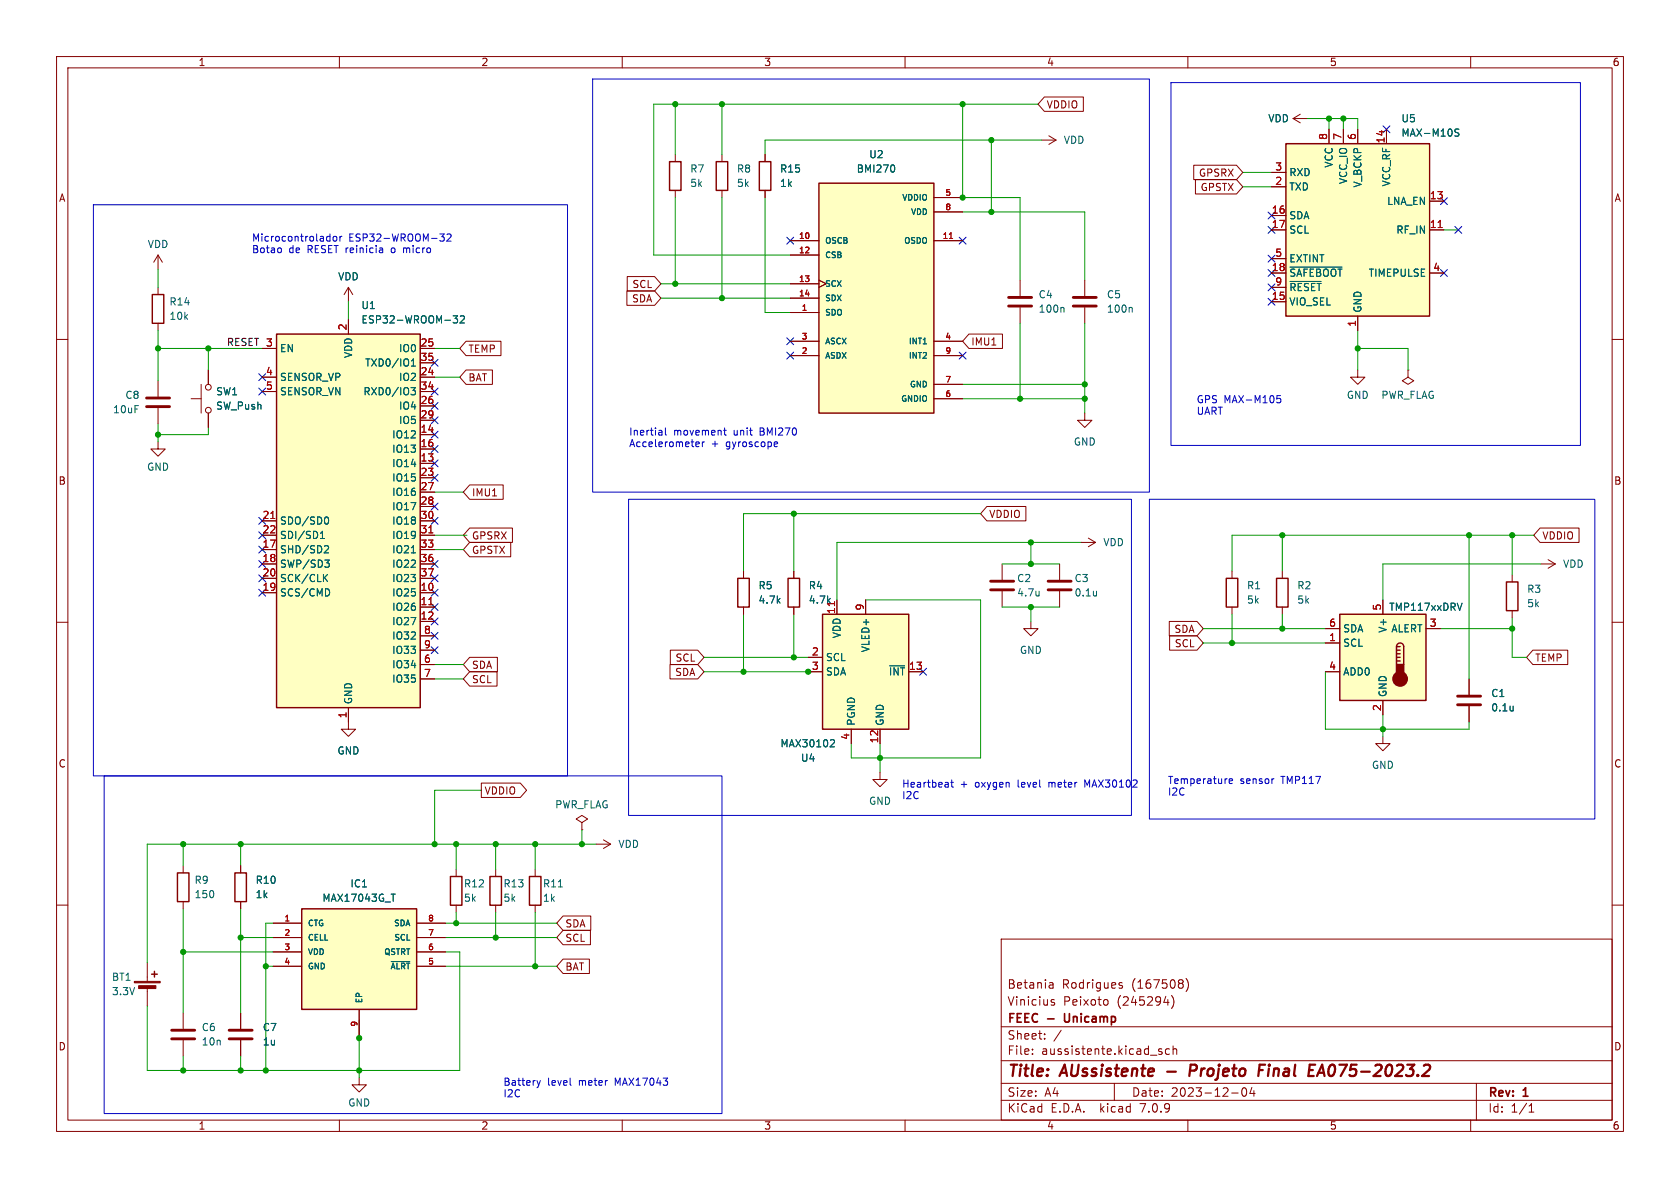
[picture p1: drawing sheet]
<svg xmlns="http://www.w3.org/2000/svg" width="297mm" height="210mm" viewBox="0 0 297 210" stroke-linecap="round" stroke-linejoin="round" font-family="sans-serif">
<g fill="none" stroke="#840000" stroke-width=".18">
<path d="M10 10h277v190h-277zM12 12h273v186h-273zM60 10v2M110 10v2M160 10v2M184.6 17.1h6.9v2.6h-6.9l-1.1-1.3zM210 10v2M260 10v2M119.4 27.3v1.3M119.4 33.7v1.2M127.6 27.3v1.3M127.6 33.7v1.2"/>
<path d="M135.3 27.3v1.3M135.3 33.7v1.2M165.1 34.9h5.1M165.1 37.5h5.1M184.1 24.8h2.6M185.4 24l1.3 .8M186.7 24.8l-1.3 .7M211 29.2h7.6l1.1 1.3-1.1 1.3h-7.6zM211.3 31.7h7.3l1.1 1.3-1.1 1.3h-7.3zM224.8 38.1h2.5M224.8 33h2.5M224.8 30.5h2.5"/>
<path d="M228.6 21l1.3 .7M228.6 21h2.5M229.9 20.2l-1.3 .8M234.9 22.9v2.5M237.5 22.9v2.5M240 22.9v2.5M245.1 22.9v2.5M252.7 35.6h2.6M10 60h2M27.9 45.1l-.7 1.3M27.9 45.1v2.5M27.9 50.8v1.3"/>
<path d="M27.9 57.2v1.2M27.9 45.1l.8 1.3M61.6 50.8v2.5M61.6 56.5v2.6M61.6 50.8l-.8 1.3M61.6 50.8l.8 1.3M110.8 51.4h4.9l1.1 1.3-1.1 1.3h-4.9zM110.9 48.9h4.8l1.1 1.3-1.1 1.2h-4.8zM139.7 55.2h5.1M139.7 42.5h5.1M139.7 45.1h5.1M139.7 50.2h5.1"/>
<path d="M139.7 52.7h5.1M144.8 49.5l1.2 .7-1.2 .6M165.1 42.5h5.1M171.3 59.1h5.9v2.5h-5.9l-1.1-1.3zM180.3 49.5v2.8M180.3 54.4v2.8M191.8 49.5v2.8M191.8 54.4v2.8M224.8 40.6h2.5M224.8 53.3h2.5M224.8 48.3h2.5M224.8 45.7h2.5"/>
<path d="M224.8 50.8h2.5M240 55.9v2.5M252.7 40.6h2.6M252.7 48.3h2.6M285 60h2M27.9 78.1v1.3h1.3l-1.3 1.2-1.2-1.2h1.2M27.9 67.3v2.8M27.9 72.1v2.8M33.8 70.5h1.8M35.6 67.9v5.1M36.8 65.4v2.5M36.8 73v2.6"/>
<path d="M46.4 66.7h2.5M46.4 61.6h2.5M46.4 69.2h2.5M74.3 76.8h2.5M74.3 79.4h2.5M74.3 66.7h2.5M74.3 61.6h2.5M74.3 71.8h2.5M74.3 74.3h2.5M74.3 69.2h2.5M74.3 64.1h2.5M82.4 65.4h4.7v2.5h-4.7l-1.1-1.2z"/>
<path d="M82.4 60.3h6.2v2.6h-6.2l-1.1-1.3zM139.7 62.9h5.1M139.7 60.3h5.1M165.1 70.5h5.1M165.1 62.9h5.1M165.1 60.3h5.1M165.1 67.9h5.1M191.8 73v1.3h1.2l-1.2 1.3-1.3-1.3h1.3M240 65.4v1.3h1.3l-1.3 1.2-1.2-1.2h1.2M248.9 65.4v1.3l1 .6-1 .6-1-.6 1-.6M248.9 65.4h.1M46.4 97.2h2.5"/>
<path d="M46.4 99.7h2.5M46.4 92.1h2.5M46.4 94.6h2.5M74.3 81.9h2.5M74.3 97.2h2.5M74.3 99.7h2.5M74.3 92.1h2.5M74.3 94.6h2.5M74.3 84.5h2.5M74.3 87h2.5M74.3 89.5h2.5M83 95.9h7.3v2.5h-7.3l-1.1-1.2z"/>
<path d="M83 85.7h6v2.6h-6l-1.1-1.3zM83 93.3h7.6v2.6h-7.6l-1.1-1.3zM174.5 89.5h6.9v2.6h-6.9l-1.1-1.3zM177.2 99.7v2.8M187.3 99.7v2.8M191.1 95.9h2.6M192.4 95.1l1.3 .8M193.7 95.9l-1.3 .7M272.3 93.3h6.9v2.6h-6.9l-1.2-1.3zM272.4 99.7h2.6M273.7 98.9l1.3 .8M275 99.7l-1.3 .8"/>
<path d="M10 110h2M46.4 104.8h2.5M46.4 102.2h2.5M74.3 104.8h2.5M74.3 107.3h2.5M74.3 109.9h2.5M74.3 102.2h2.5M74.3 117.5h2.5M74.3 112.4h2.5M74.3 114.9h2.5M83 118.7h4.9v2.6h-4.9l-1.1-1.3zM83 116.2h4.9v2.5h-4.9l-1.1-1.2z"/>
<path d="M118.4 117.5h4.9l1.2 1.2-1.2 1.3h-4.9zM118.5 114.9h4.8l1.2 1.3-1.2 1.3h-4.8zM131.4 101v1.2M131.4 107.3v1.3M140.3 101v1.2M140.3 107.3v1.3M142.9 118.7h2.5M142.9 116.2h2.5M148 106v2.6M153 106v2.6M160.7 118.7h2.5M177.2 104.5v2.8"/>
<path d="M182.2 109.9v1.2h1.3l-1.3 1.3-1.2-1.3h1.2M187.3 104.5v2.8M206.7 109.9h4.9l1.1 1.2-1.1 1.3h-4.9zM206.8 112.4h4.8l1.1 1.3-1.1 1.2h-4.8zM217.8 101v1.2M217.8 107.3v1.3M226.7 101v1.2M226.7 107.3v1.3M234.3 113.7h2.6M234.3 111.1h2.6M234.3 118.7h2.6M244.5 106v2.6"/>
<path d="M252.1 111.1h2.5M267.3 101.6v1.3M267.3 108v1.2M271 114.9h6.2v2.6h-6.2l-1.1-1.3zM285 110h2M61.6 125.1v3.8h1.3l-1.3 1.3-1.3-1.3h1.3M74.3 120h2.5M85.1 138.4h6.9l1.1 1.3-1.1 1.3h-6.9zM150.5 128.9v2.5M155.6 136.5v1.3h1.2l-1.2 1.3-1.3-1.3h1.3M155.6 128.9v2.5M244.5 130.2v1.2h1.2l-1.2 1.3-1.3-1.3h1.3"/>
<path d="M244.5 123.8v2.6M259.7 120v2.8M259.7 124.8v2.8M10 160h2M32.4 153v1.3M32.4 159.4v1.3M42.5 153v1.3M42.5 159.4v1.3M80.6 153.7v1.2M87.6 153.7v1.2M94.6 153.7v1.2M102.9 145.4l1-.6-1-.7-1 .7 1 .6v1.3"/>
<path d="M102.9 146.7h.1M105.4 149.2h2.5M106.7 148.5l1.2 .7M107.9 149.2l-1.2 .8M285 160h2M26 170.2v3.3M26 174.5v3.3M32.4 179.1v2.8M42.5 179.1v2.8M48.3 163.2h5M48.3 165.7h5M48.3 168.3h5"/>
<path d="M48.3 170.8h5M63.5 178.4v5.1M73.7 163.2h5M73.7 165.7h5M73.7 168.3h5M73.7 170.8h5M80.6 160v1.3M87.6 160v1.3M94.6 160v1.3M99.5 169.5h4.7v2.6h-4.7l-1.1-1.3zM99.5 161.9h4.9v2.6h-4.9l-1.1-1.3zM99.5 164.5h4.9v2.5h-4.9l-1.1-1.3z"/>
<path d="M177 166h108v32h-108zM185.7 173.7l.4 .1 .1 .9M185.8 177l.7 .4-.3 .3-.4-.1M186.2 174.6l-.5 .1M186.2 174.1h-.5M186.4 176.8l-.4-.1-.2 .2M195.4 176.7l.3 .1 .2 .2-.1 .6-.4 .1M197.9 173.8h.5M197.9 174.1l.5 .2 .1 .2-.3 .2-.4-.1M205.7 177.2h1M207.2 176.1a1.74 1.74 0 0 1-.1 2.2M209 173.3l.2 .2-.2 .3"/>
<path d="M209 173.9l.2 .2-.2 .5M209.7 173a1.72 1.72 0 0 1 0 2.3M32.4 183.9v2.8M42.5 183.9v2.8M60 198v2M63.5 190.5v1.3h1.3l-1.3 1.2-1.3-1.2h1.3M110 198v2M160 198v2M177 194.5h108M177 191.5h108M177 187.5h108M177 181.5h108"/>
<path d="M182.5 186.3v.1M182.5 185.5v.1M184.7 183.6v.1M184.7 182.8v.1M187.6 182.1l-1.3 2M197 191.5v3M205 185.9l.4 .1 .1 .2-.3 .2h-.2M205 185.4l.4 .1M206.7 185.5l-.4-.1-.3 .3v.4l.2 .2h.5M207.4 185.5l.2-.1 .4 .1v.9M207.4 184.9v1.5M210 198v2"/>
<path d="M217.7 193.2h1.2M219.7 192.4a.81 .81 0 0 0 .3 1.4l.2-.1 .2-.5-.2-.8M221.3 192.2l-.3 1.1h.9M221.7 192.8v1M260 198v2M261 191.5v6.5M270.3 196.6h.9M270.3 195.5l.4-.4v1.5"/>
<circle cx="36.8" cy="68.5" r=".51"/>
<circle cx="36.8" cy="72.5" r=".51"/>
</g>
<path d="M206.3 189.4h1.6M211.3 188.2h-.8l-.2 2M211.3 189.2l-.9 .1M222.6 189.2h.6M223.6 188.2h-.9l-.3 2M232.8 190.2l.9-2 .5 2M233.1 189.6h.9" fill="none" stroke="#840000" stroke-width=".4"/>
<path d="M188.2 179.2l.1 1.3" fill="none" stroke="#840000" stroke-width=".3"/>
<g fill="#840000" stroke="#840000" stroke-width=".18">
<path d="M23.7 173.5h4.6v.2h-4.6z"/>
<path d="M24.5 174.2h3.1v.6h-3.1z"/>
</g>
<g fill="none" stroke="#840000" stroke-width=".25">
<path d="M118.4 28.6h2v5.1h-2zM126.6 28.6h2.1v5.1h-2.1zM134.2 28.6h2.1v5.1h-2.1zM144.8 32.4h20.3v40.6h-20.3zM227.3 25.4h25.4v30.5h-25.4zM26.9 52.1h2.1v5.1h-2.1zM48.9 59.1h25.4v66h-25.4zM130.4 102.2h2.1v5.1h-2.1zM139.3 102.2h2.1v5.1h-2.1zM145.4 108.6h15.3v20.3h-15.3zM216.8 102.2h2v5.1h-2zM225.7 102.2h2v5.1h-2z"/>
<path d="M236.9 108.6h15.2v15.2h-15.2zM246.9 114.3a.64 .64 0 0 1 .6-.6 .64 .64 0 0 1 .7 .6v3.2M246.9 116.8h.6M246.9 116.2h.6M246.9 115.6h.6M246.9 114.9h.6M246.9 114.3v3.2M246.9 114.3h.6M266.3 102.9h2.1v5.1h-2.1zM31.4 154.3h2v5.1h-2zM41.5 154.3h2.1v5.1h-2.1zM79.6 154.9h2.1v5.1h-2.1z"/>
<path d="M86.6 154.9h2v5.1h-2zM93.6 154.9h2v5.1h-2zM26.8 172.2h1M27.3 171.7v1M53.3 160.7h20.4v17.7h-20.4z"/>
</g>
<g fill="#ffffc2" stroke="#ffffc2" stroke-width=".18">
<path d="M227.3 25.4h25.4v30.5h-25.4z"/>
<path d="M48.9 59.1h25.4v66h-25.4z"/>
<path d="M53.3 160.7h20.4v17.7h-20.4z"/>
<path d="M236.9 108.6h15.2v15.2h-15.2z"/>
<path d="M145.4 108.6h15.3v20.3h-15.3z"/>
<path d="M144.8 32.4h20.3v40.6h-20.3z"/>
</g>
<path d="M167.8 42.2h.6M254.2 40.2h.8M47.9 91.7h.7M75.8 94.2h.7M75.8 106.9h.7M147.5 106.3v.8" fill="none" stroke="#a90000" stroke-width=".18"/>
<g fill="none" stroke="#006464" stroke-width=".18">
<path d="M158 29.2l.2 .4-.2 .8M257.2 23.2l.7 .5-.2 .4-.5-.1M257.9 22.9l-.5-.1-.2 .2M80.1 55.8h.8l-.4 .5 .3 .1v.6l-.1 .1-.6-.1M81.4 55.9l.5-.1 .2 .4-.8 .9h.8M187.9 54.3l.2 .2v.7M200 54.3l.2 .2v.7M228.1 47.2h9.1M228.1 49.8h5.5M72.7 68.5h.7l-.4 .5 .4 .1v.6l-.2 .1-.5-.1M72.7 64.7h.7M72.7 63.8l.4-.4v1.3"/>
<path d="M56.6 95.2h.8M56.6 94.3l.4-.4v1.3M57.4 99h.8l-.4 .5 .4 .1v.4l-.2 .3h-.4M57.5 96.5h.5l.1 .3-.8 .9h.8M57.7 91.4a.68 .68 0 0 1 .4 .6 .68 .68 0 0 1-.4 .7M72.7 97.7h.7M57.4 102.1l.5 .7M57.9 101.5l-.7 .8M58 104.1l.3 .5-.3 .7M157.3 117.7h2.6M183.7 104.5v.9M183.7 105.2l-.1 .1"/>
<path d="M193.8 104.5v.9M193.8 105.2v.1M258.5 106.6l-.4 1.3M147 130.8h.4l.1 .3-.8 .9h.8M267.5 124.8v.9M267.5 125.6h-.1M69.2 158.1h.7M98.7 156.8h.7M69.2 170h3.2"/>
</g>
<g fill="none" stroke="#840000" stroke-width=".51">
<path d="M178.3 54.1h4.1M178.3 52.6h4.1M189.7 54.1h4.1M189.7 52.6h4.1M25.9 71.9h4.1M25.9 70.4h4.1M175.1 104.3h4.1M175.1 102.7h4.1M185.3 104.3h4.1M185.3 102.7h4.1M257.7 123.1h4M257.7 124.6h4"/>
<path d="M30.4 183.6h4M30.4 182.1h4M40.5 183.6h4.1M40.5 182.1h4.1"/>
</g>
<g fill="#840000" stroke="#840000" stroke-width=".25">
<path d="M246.9 117.5h1.3v1.9h-1.3z"/>
<circle cx="247.5" cy="120" r="1.27"/>
</g>
<g fill="none" stroke="#0000c2" stroke-width=".18">
<path d="M104.8 14h98.4v73h-98.4zM207 14.6h72.4v64.1h-72.4zM16.5 36.2h83.8v101h-83.8zM49.5 43.8l.3 .3v.3l-.3 .3M58.2 41.8h.1M58.3 41.4v1.2M58.3 42.6h-.1M58.9 41.9l.2-.1 .4 .1v.5l-.1 .2h-.3l-.2-.1zM60.1 41.8v.8M60.5 41.8l-.4 .2M67.5 43.8l.2 .2v.7M67.7 44.6l-.2 .1"/>
<path d="M67.7 44.1l-.2 .1M71.3 43.8v.9M71.5 43.8l-.2 .1M77.8 41.4h.7l-.4 .4 .4 .2v.4l-.2 .2h-.4M79 41.5l.5-.1 .2 .3-.7 .9h.7M116.8 76.1l.2 .2v.6M117 76.9h-.1M117 76.4h-.1M117.6 75.6v1.1l.2 .2M123.1 78.9h.5M123.1 78.2l.3-.1 .2 .3-.6 .1M124.2 78.1v.9"/>
<path d="M124.5 78.1l-.3 .3M127.9 76.1h.5M128.1 75.6v1.1l.3 .2M137 78.1l.4 .1 .1 .2-.6 .1M137.4 78.9l-.4 .1M226.4 69.9h-.6l-.1 .6 .2-.1 .4 .1 .1 .2v.4l-.2 .1-.5-.1M111.1 88.3h88.9v55.8h-88.9zM203.2 88.3h78.7v56.5h-78.7zM18.4 137.2h109.2v59.7h-109.2zM168.1 138.3h.5M168.3 137.9v1.1l.3 .1M192.2 138.8l-.4-.9v1.2"/>
<path d="M217.3 138.1l.6-.1-.1-.3h-.3l-.2 .1 .1 .7h.4M225.1 137.7h.1M94.9 191l.3 .9M95.2 191.9l-.2 .3M95.5 191l-.3 .9M100.9 191.8l.1 .1"/>
</g>
<g fill="none" stroke="#009600" stroke-width=".18">
<path d="M119.4 18.4v8.9M127.6 18.4v8.9M170.2 18.4v16.5h10.1v14.6M183.5 18.4h-67.9v26.7h24.1M119.4 34.9v15.3M127.6 34.9v17.8M135.3 34.9v20.3h4.4M170.2 37.5h21.6v12M175.3 24.8v12.7M184.1 24.8h-48.8v2.5M219.7 30.5h5.1M219.7 33h5.1"/>
<path d="M231.1 21h8.9v1.9M234.9 21v1.9M237.5 21v1.9M27.9 47.6v3.2M27.9 58.4v8.9M61.6 53.3v3.2M116.8 50.2h22.9M116.8 52.7h22.9M180.3 57.2v13.3M191.8 57.2v15.8M240 58.4v7M255.3 40.6h2.5"/>
<path d="M27.9 61.6h18.5M27.9 74.9v3.2M36.8 61.6v3.8M36.8 75.6v1.2h-8.9M76.8 61.6h4.5M76.8 66.7h4.5M170.2 67.9h21.6M170.2 70.5h21.6M240 61.6h8.9v3.8M76.8 94.6h5.7M76.8 87h5.1M76.8 97.2h5.1"/>
<path d="M140.3 90.8v10.2M173.4 90.8h-42v10.2M177.2 99.7h10.1M182.2 95.9v3.8M191.1 95.9h-43.1v10.1M226.7 94.6v6.4M259.7 94.6v25.4M267.3 94.6v7M271.1 94.6h-53.3v6.4M272.4 99.7h-27.9v6.3M76.8 117.5h5.1M124.5 116.2h18.4"/>
<path d="M124.5 118.7h19M131.4 108.6v10.1M140.3 108.6v7.6M153 106h20.4v28h-22.9v-2.6M177.2 107.3h10.1M182.2 107.3v2.6M212.7 111.1h21.6M212.7 113.7h21.6M217.8 108.6v5.1M226.7 108.6v2.5M234.3 118.7v10.2h25.4v-1.3M254.6 111.1h12.7"/>
<path d="M267.3 109.2v7h2.6M76.8 120h5.1M85.1 139.7h-8.3v9.5M155.6 131.4v5.1M244.5 126.4v3.8M32.4 149.2v3.8M42.5 149.2v3.8M80.6 149.2v4.5M87.6 149.2v4.5M94.6 149.2v4.5M102.9 146.7v2.5M105.4 149.2h-79.4v21"/>
<path d="M32.4 168.3h15.9M32.4 160.7v18.4M42.5 165.7h5.8M42.5 160.7v18.4M47 170.8h1.3M48.3 163.2h-1.3v26M78.7 168.3h2.6v20.9h-55.3v-11.4M78.7 165.7h19.7M78.7 170.8h19.7M78.7 163.2h19.7M80.6 161.3v1.9M87.6 161.3v4.4"/>
<path d="M94.6 161.3v9.5M32.4 186.7v2.5M42.5 186.7v2.5M63.5 180.3v10.2"/>
</g>
<g fill="none" stroke="#000084" stroke-width=".18">
<path d="M224.2 37.5l1.2 1.2M225.4 37.5l-1.2 1.2M244.5 22.3l1.2 1.2M245.7 22.3l-1.2 1.2M254.7 35l1.2 1.2M255.9 35l-1.2 1.2M139.1 59.7l1.2 1.2M139.1 41.9l1.2 1.3M140.3 59.7l-1.2 1.2M140.3 41.9l-1.2 1.3M169.6 41.9l1.2 1.3M170.8 41.9l-1.2 1.3"/>
<path d="M224.2 52.7l1.2 1.2M224.2 50.2l1.2 1.2M224.2 45.1l1.2 1.2M224.2 40l1.2 1.2M224.2 47.7l1.2 1.2M225.4 52.7l-1.2 1.2M225.4 50.2l-1.2 1.2M225.4 45.1l-1.2 1.2M225.4 40l-1.2 1.2M225.4 47.7l-1.2 1.2M254.7 47.7l1.2 1.2M255.9 47.7l-1.2 1.2"/>
<path d="M257.2 40l1.2 1.2M258.4 40l-1.2 1.2M45.7 68.6l1.3 1.2M45.7 66.1l1.3 1.2M47 68.6l-1.3 1.2M47 66.1l-1.3 1.2M76.2 78.8l1.2 1.2M76.2 76.2l1.2 1.2M76.2 68.6l1.2 1.2M76.2 71.1l1.2 1.3M76.2 73.7l1.2 1.2M76.2 63.5l1.2 1.2"/>
<path d="M77.4 73.7l-1.2 1.2M77.4 71.1l-1.2 1.3M77.4 78.8l-1.2 1.2M77.4 76.2l-1.2 1.2M77.4 68.6l-1.2 1.2M77.4 63.5l-1.2 1.2M139.1 62.3l1.2 1.2M140.3 62.3l-1.2 1.2M169.6 62.3l1.2 1.2M170.8 62.3l-1.2 1.2M45.7 91.5l1.3 1.2M45.7 96.5l1.3 1.3"/>
<path d="M45.7 99.1l1.3 1.2M45.7 94l1.3 1.2M47 91.5l-1.3 1.2M47 96.5l-1.3 1.3M47 99.1l-1.3 1.2M47 94l-1.3 1.2M76.2 99.1l1.2 1.2M76.2 88.9l1.2 1.2M76.2 81.3l1.2 1.2M76.2 91.5l1.2 1.2M76.2 83.8l1.2 1.3M77.4 99.1l-1.2 1.2"/>
<path d="M77.4 88.9l-1.2 1.2M77.4 81.3l-1.2 1.2M77.4 91.5l-1.2 1.2M77.4 83.8l-1.2 1.3M45.7 104.2l1.3 1.2M45.7 101.6l1.3 1.2M47 104.2l-1.3 1.2M47 101.6l-1.3 1.2M76.2 111.8l1.2 1.2M76.2 106.7l1.2 1.2M76.2 104.2l1.2 1.2M76.2 109.2l1.2 1.3"/>
<path d="M76.2 101.6l1.2 1.2M76.2 114.3l1.2 1.2M77.4 111.8l-1.2 1.2M77.4 106.7l-1.2 1.2M77.4 104.2l-1.2 1.2M77.4 109.2l-1.2 1.3M77.4 101.6l-1.2 1.2M77.4 114.3l-1.2 1.2M162.6 118.1l1.2 1.3M163.8 118.1l-1.2 1.3"/>
</g>
<g fill="#009600" stroke="#009600" stroke-width=".18">
<circle cx="80.6" cy="149.2" r=".46"/>
<circle cx="87.6" cy="149.2" r=".46"/>
<circle cx="94.6" cy="149.2" r=".46"/>
<circle cx="94.6" cy="170.8" r=".46"/>
<circle cx="87.6" cy="165.7" r=".46"/>
<circle cx="76.8" cy="149.2" r=".46"/>
<circle cx="102.9" cy="149.2" r=".46"/>
<circle cx="80.6" cy="163.2" r=".46"/>
<circle cx="27.9" cy="76.8" r=".46"/>
<circle cx="36.8" cy="61.6" r=".46"/>
<circle cx="27.9" cy="61.6" r=".46"/>
<circle cx="32.4" cy="149.2" r=".46"/>
<circle cx="32.4" cy="168.3" r=".46"/>
<circle cx="32.4" cy="189.2" r=".46"/>
<circle cx="42.5" cy="149.2" r=".46"/>
<circle cx="42.5" cy="165.7" r=".46"/>
<circle cx="47" cy="170.8" r=".46"/>
<circle cx="42.5" cy="189.2" r=".46"/>
<circle cx="47" cy="189.2" r=".46"/>
<circle cx="63.5" cy="183.5" r=".46"/>
<circle cx="63.5" cy="189.2" r=".46"/>
<circle cx="127.6" cy="18.4" r=".46"/>
<circle cx="170.2" cy="18.4" r=".46"/>
<circle cx="119.4" cy="18.4" r=".46"/>
<circle cx="119.4" cy="50.2" r=".46"/>
<circle cx="127.6" cy="52.7" r=".46"/>
<circle cx="226.7" cy="94.6" r=".46"/>
<circle cx="217.8" cy="113.7" r=".46"/>
<circle cx="226.7" cy="111.1" r=".46"/>
<circle cx="267.3" cy="111.1" r=".46"/>
<circle cx="244.5" cy="128.9" r=".46"/>
<circle cx="259.7" cy="94.6" r=".46"/>
<circle cx="267.3" cy="94.6" r=".46"/>
<circle cx="140.3" cy="90.8" r=".46"/>
<circle cx="142.9" cy="118.7" r=".46"/>
<circle cx="140.3" cy="116.2" r=".46"/>
<circle cx="131.4" cy="118.7" r=".46"/>
<circle cx="180.3" cy="70.5" r=".46"/>
<circle cx="191.8" cy="70.5" r=".46"/>
<circle cx="191.8" cy="67.9" r=".46"/>
<circle cx="175.3" cy="37.5" r=".46"/>
<circle cx="175.3" cy="24.8" r=".46"/>
<circle cx="170.2" cy="34.9" r=".46"/>
<circle cx="234.9" cy="21" r=".46"/>
<circle cx="237.5" cy="21" r=".46"/>
<circle cx="240" cy="61.6" r=".46"/>
<circle cx="182.2" cy="99.7" r=".46"/>
<circle cx="182.2" cy="95.9" r=".46"/>
<circle cx="155.6" cy="134" r=".46"/>
<circle cx="182.2" cy="107.3" r=".46"/>
</g>
<g font-size="2.8" fill="#840000">
<text x="178" y="190.9">Title:</text>
<text x="187.7" y="190.9">AUssistente</text>
<text x="211.9" y="190.9">Projeto</text>
<text x="224.9" y="190.9">Final</text>
<text x="234.6" y="190.9">EA075-2023.2</text>
</g>
<g font-size="2.1" fill="#840000">
<text x="178" y="178">Vinicius</text>
<text x="178" y="175">Betania</text>
<text x="187.7" y="175">Rodrigues</text>
<text x="187.9" y="178">Peixoto</text>
<text x="197.5" y="178">(245294)</text>
<text x="200.1" y="175">(167508)</text>
<text x="178" y="184">Sheet:</text>
<text x="178" y="181.2">FEEC</text>
<text x="185.2" y="181.2">-</text>
<text x="188.8" y="181.2">Unicamp</text>
<text x="178" y="186.7">File:</text>
<text x="184.1" y="186.7">aussistente.kicad_sch</text>
<text x="178" y="196.9">KiCad</text>
<text x="178" y="194.1">Size:</text>
<text x="184.7" y="194.1">A4</text>
<text x="185.7" y="196.9">E.D.A.</text>
<text x="194.6" y="196.9">kicad</text>
<text x="200" y="194.1">Date:</text>
<text x="201.8" y="196.9">7.0.9</text>
<text x="207" y="194.1">2023-12-04</text>
<text x="263" y="194.3">Rev:</text>
<text x="263" y="196.9">Id:</text>
<text x="267.1" y="196.9">1/1</text>
<text x="269.4" y="194.3">1</text>
</g>
<g font-size="1.8" fill="#840000">
<text x="35" y="11.9">1</text>
<text x="85" y="11.9">2</text>
<text x="135" y="11.9">3</text>
<text x="185" y="11.9">4</text>
<text x="235" y="11.9">5</text>
<text x="285" y="11.9">6</text>
<text x="184.9" y="19.4">VDDIO</text>
<text x="10.3" y="35.9">A</text>
<text x="211.8" y="31.4">GPSRX</text>
<text x="212.2" y="34">GPSTX</text>
<text x="285.3" y="35.9">A</text>
<text x="111.6" y="53.7">SDA</text>
<text x="111.7" y="51.1">SCL</text>
<text x="82.7" y="62.5">TEMP</text>
<text x="171.6" y="61.3">IMU1</text>
<text x="82.7" y="67.6">BAT</text>
<text x="10.3" y="85.9">B</text>
<text x="83.3" y="87.9">IMU1</text>
<text x="285.3" y="85.9">B</text>
<text x="83.3" y="95.6">GPSRX</text>
<text x="174.8" y="91.8">VDDIO</text>
<text x="272.6" y="95.6">VDDIO</text>
<text x="83.3" y="98.1">GPSTX</text>
<text x="207.5" y="112.1">SDA</text>
<text x="83.3" y="118.4">SDA</text>
<text x="119.3" y="119.7">SDA</text>
<text x="119.3" y="117.2">SCL</text>
<text x="207.6" y="114.6">SCL</text>
<text x="271.3" y="117.2">TEMP</text>
<text x="83.3" y="121">SCL</text>
<text x="10.3" y="135.9">C</text>
<text x="285.3" y="135.9">C</text>
<text x="85.6" y="140.7">VDDIO</text>
<text x="99.9" y="164.1">SDA</text>
<text x="99.9" y="166.7">SCL</text>
<text x="99.9" y="171.8">BAT</text>
<text x="10.3" y="185.9">D</text>
<text x="285.3" y="185.9">D</text>
<text x="35" y="199.9">1</text>
<text x="85" y="199.9">2</text>
<text x="135" y="199.9">3</text>
<text x="185" y="199.9">4</text>
<text x="235" y="199.9">5</text>
<text x="285" y="199.9">6</text>
</g>
<g font-size="1.8" fill="#006464">
<text x="224.1" y="21.8">VDD</text>
<text x="247.7" y="21.8">U5</text>
<text x="153.6" y="28.2">U2</text>
<text x="188" y="25.6">VDD</text>
<text x="235.8" y="29.7" transform="rotate(-90 235.8 29.7)">VCC</text>
<text x="247.7" y="24.4">MAX-M10S</text>
<text x="121.9" y="30.7">R7</text>
<text x="121.9" y="33.2">5k</text>
<text x="130.2" y="30.7">R8</text>
<text x="130.2" y="33.2">5k</text>
<text x="137.8" y="30.7">R15</text>
<text x="137.8" y="33.2">1k</text>
<text x="151.4" y="30.7">BMI270</text>
<text x="227.8" y="33.9">TXD</text>
<text x="227.8" y="31.3">RXD</text>
<text x="238.4" y="32.6" transform="rotate(-90 238.4 32.6)">VCC_IO</text>
<text x="240.9" y="33.2" transform="rotate(-90 240.9 33.2)">V_BCKP</text>
<text x="246" y="33.1" transform="rotate(-90 246 33.1)">VCC_RF</text>
<text x="227.8" y="39">SDA</text>
<text x="227.8" y="41.5">SCL</text>
<text x="245.1" y="36.4">LNA_EN</text>
<text x="246.8" y="41.5">RF_IN</text>
<text x="26" y="44">VDD</text>
<text x="227.8" y="46.6">EXTINT</text>
<text x="59.7" y="49.8">VDD</text>
<text x="183.5" y="52.9">C4</text>
<text x="195.6" y="52.9">C5</text>
<text x="227.8" y="49.1">~{SAFEBOOT}</text>
<text x="227.8" y="51.7">~{RESET}</text>
<text x="241.9" y="49.1">TIMEPULSE</text>
<text x="29.9" y="56.7">10k</text>
<text x="29.9" y="54.2">R14</text>
<text x="63.8" y="54.8">U1</text>
<text x="63.8" y="57.4">ESP32-WROOM-32</text>
<text x="183.5" y="55.5">100n</text>
<text x="195.6" y="55.5">100n</text>
<text x="227.8" y="54.2">VIO_SEL</text>
<text x="240.9" y="55.4" transform="rotate(-90 240.9 55.4)">GND</text>
<text x="49.4" y="62.5">EN</text>
<text x="62.5" y="63.4" transform="rotate(-90 62.5 63.4)">VDD</text>
<text x="64.5" y="65">TXD0/IO1</text>
<text x="70.4" y="62.5">IO0</text>
<text x="22.1" y="70.7">C8</text>
<text x="38.1" y="70.1">SW1</text>
<text x="49.4" y="67.5">SENSOR_VP</text>
<text x="49.4" y="70.1">SENSOR_VN</text>
<text x="64.1" y="70.1">RXD0/IO3</text>
<text x="70.4" y="67.5">IO2</text>
<text x="238" y="70.7">GND</text>
<text x="244.1" y="70.7">PWR_FLAG</text>
<text x="19.9" y="73.3">10uF</text>
<text x="38.1" y="72.6">SW_Push</text>
<text x="69.2" y="77.7">IO12</text>
<text x="70.4" y="72.6">IO4</text>
<text x="70.4" y="75.2">IO5</text>
<text x="25.9" y="83.4">GND</text>
<text x="69.2" y="82.8">IO14</text>
<text x="69.2" y="80.2">IO13</text>
<text x="189.7" y="79">GND</text>
<text x="69.2" y="85.3">IO15</text>
<text x="69.2" y="87.9">IO16</text>
<text x="49.4" y="92.9">SDO/SD0</text>
<text x="49.4" y="95.5">SDI/SD1</text>
<text x="69.2" y="90.4">IO17</text>
<text x="69.2" y="92.9">IO18</text>
<text x="69.2" y="95.5">IO19</text>
<text x="49.4" y="98">SHD/SD2</text>
<text x="49.4" y="100.6">SWP/SD3</text>
<text x="69.2" y="98">IO21</text>
<text x="69.2" y="100.6">IO22</text>
<text x="195" y="96.7">VDD</text>
<text x="276.2" y="100.6">VDD</text>
<text x="49.4" y="105.6">SCS/CMD</text>
<text x="49.4" y="103.1">SCK/CLK</text>
<text x="69.2" y="105.6">IO25</text>
<text x="69.2" y="103.1">IO23</text>
<text x="134" y="104.4">R5</text>
<text x="134" y="106.9">4.7k</text>
<text x="142.9" y="104.4">R4</text>
<text x="142.9" y="106.9">4.7k</text>
<text x="179.7" y="103.1">C2</text>
<text x="179.7" y="105.6">4.7u</text>
<text x="189.9" y="103.1">C3</text>
<text x="189.9" y="105.6">0.1u</text>
<text x="220.4" y="104.4">R1</text>
<text x="220.4" y="106.9">5k</text>
<text x="229.2" y="104.4">R2</text>
<text x="229.2" y="106.9">5k</text>
<text x="269.9" y="105">R3</text>
<text x="269.9" y="107.5">5k</text>
<text x="69.2" y="108.2">IO26</text>
<text x="69.2" y="110.7">IO27</text>
<text x="69.2" y="113.3">IO32</text>
<text x="148.8" y="112.9" transform="rotate(-90 148.8 112.9)">VDD</text>
<text x="237.4" y="112">SDA</text>
<text x="245.3" y="112" transform="rotate(-90 245.3 112)">V+</text>
<text x="245.5" y="108.2">TMP117xxDRV</text>
<text x="245.9" y="112">ALERT</text>
<text x="69.2" y="118.3">IO34</text>
<text x="69.2" y="115.8">IO33</text>
<text x="145.9" y="117.1">SCL</text>
<text x="145.9" y="119.6">SDA</text>
<text x="153.9" y="115.4" transform="rotate(-90 153.9 115.4)">VLED+</text>
<text x="157" y="119.6">~{INT}</text>
<text x="180.2" y="115.8">GND</text>
<text x="237.4" y="114.5">SCL</text>
<text x="237.4" y="119.6">ADD0</text>
<text x="62.5" y="124.6" transform="rotate(-90 62.5 124.6)">GND</text>
<text x="69.2" y="120.9">IO35</text>
<text x="245.3" y="123.3" transform="rotate(-90 245.3 123.3)">GND</text>
<text x="263.5" y="123.4">C1</text>
<text x="263.5" y="126">0.1u</text>
<text x="151.4" y="128.4" transform="rotate(-90 151.4 128.4)">PGND</text>
<text x="156.4" y="128.4" transform="rotate(-90 156.4 128.4)">GND</text>
<text x="59.6" y="133.6">GND</text>
<text x="137.9" y="132.3">MAX30102</text>
<text x="141.5" y="134.8">U4</text>
<text x="242.4" y="136.1">GND</text>
<text x="98.1" y="143.1">PWR_FLAG</text>
<text x="153.5" y="142.5">GND</text>
<text x="109.2" y="150.1">VDD</text>
<text x="34.3" y="156.4">R9</text>
<text x="34.3" y="159">150</text>
<text x="45.1" y="156.4">R10</text>
<text x="45.1" y="159">1k</text>
<text x="56.9" y="159.6">MAX17043G_T</text>
<text x="61.9" y="157.1">IC1</text>
<text x="81.9" y="157.1">R12</text>
<text x="81.9" y="159.6">5k</text>
<text x="88.9" y="157.1">R13</text>
<text x="88.9" y="159.6">5k</text>
<text x="95.9" y="157.1">R11</text>
<text x="95.9" y="159.6">1k</text>
<text x="19.7" y="173.6">BT1</text>
<text x="19.7" y="176.1">3.3V</text>
<text x="35.6" y="182.5">C6</text>
<text x="35.6" y="185">10n</text>
<text x="46.4" y="182.5">C7</text>
<text x="46.4" y="185">1u</text>
<text x="61.5" y="195.8">GND</text>
</g>
<g font-size="1.8" fill="#a90000">
<text x="234.7" y="24.8" transform="rotate(-90 234.7 24.8)">8</text>
<text x="237.2" y="24.8" transform="rotate(-90 237.2 24.8)">7</text>
<text x="239.8" y="24.8" transform="rotate(-90 239.8 24.8)">6</text>
<text x="244.9" y="25.4" transform="rotate(-90 244.9 25.4)">14</text>
<text x="225.4" y="32.8">2</text>
<text x="225.4" y="30.2">3</text>
<text x="252.7" y="35.3">13</text>
<text x="224.7" y="37.8">16</text>
<text x="224.7" y="40.4">17</text>
<text x="252.7" y="40.4">11</text>
<text x="225.4" y="45.5">5</text>
<text x="224.7" y="53.1">15</text>
<text x="224.7" y="48">18</text>
<text x="225.4" y="50.5">9</text>
<text x="253.3" y="48">4</text>
<text x="61.3" y="58.5" transform="rotate(-90 61.3 58.5)">2</text>
<text x="239.8" y="57.9" transform="rotate(-90 239.8 57.9)">1</text>
<text x="46.9" y="61.3">3</text>
<text x="74.3" y="61.3">25</text>
<text x="74.3" y="63.9">35</text>
<text x="46.9" y="66.4">4</text>
<text x="46.9" y="69">5</text>
<text x="74.3" y="66.4">24</text>
<text x="74.3" y="71.5">26</text>
<text x="74.3" y="69">34</text>
<text x="74.3" y="76.6">14</text>
<text x="74.3" y="74">29</text>
<text x="74.3" y="81.7">13</text>
<text x="74.3" y="79.1">16</text>
<text x="74.3" y="84.2">23</text>
<text x="74.3" y="86.7">27</text>
<text x="74.3" y="89.3">28</text>
<text x="46.3" y="91.8">21</text>
<text x="46.3" y="94.4">22</text>
<text x="74.3" y="91.8">30</text>
<text x="74.3" y="94.4">31</text>
<text x="46.3" y="96.9">17</text>
<text x="46.3" y="99.4">18</text>
<text x="46.3" y="102">20</text>
<text x="74.3" y="96.9">33</text>
<text x="74.3" y="99.4">36</text>
<text x="74.3" y="102">37</text>
<text x="46.3" y="104.5">19</text>
<text x="74.3" y="104.5">10</text>
<text x="74.3" y="107.1">11</text>
<text x="74.3" y="109.6">12</text>
<text x="74.9" y="112.1">8</text>
<text x="147.7" y="108.6" transform="rotate(-90 147.7 108.6)">11</text>
<text x="152.8" y="108" transform="rotate(-90 152.8 108)">9</text>
<text x="234.9" y="113.4">1</text>
<text x="234.9" y="110.9">6</text>
<text x="244.2" y="108" transform="rotate(-90 244.2 108)">5</text>
<text x="252.7" y="110.9">3</text>
<text x="74.9" y="117.2">6</text>
<text x="74.9" y="119.8">7</text>
<text x="74.9" y="114.7">9</text>
<text x="143.4" y="116">2</text>
<text x="143.4" y="118.5">3</text>
<text x="160.6" y="118.5">13</text>
<text x="234.9" y="118.5">4</text>
<text x="244.2" y="125.8" transform="rotate(-90 244.2 125.8)">2</text>
<text x="61.3" y="127.1" transform="rotate(-90 61.3 127.1)">1</text>
<text x="150.2" y="130.9" transform="rotate(-90 150.2 130.9)">4</text>
<text x="155.3" y="131.5" transform="rotate(-90 155.3 131.5)">12</text>
</g>
<g font-size="1.8" fill="#0000c2">
<text x="44.4" y="42.8">Microcontrolador</text>
<text x="44.4" y="44.8">Botao</text>
<text x="51.1" y="44.8">de</text>
<text x="54.5" y="44.8">RESET reinicia</text>
<text x="61.6" y="42.8">ESP32-WROOM-32</text>
<text x="69.6" y="44.8">o</text>
<text x="72" y="44.8">micro</text>
<text x="211.5" y="71.4">GPS MAX-M105</text>
<text x="111.1" y="77.1">Inertial</text>
<text x="119.1" y="77.1">movement</text>
<text x="129.8" y="77.1">unit</text>
<text x="134.6" y="77.1">BMI270</text>
<text x="211.5" y="73.4">UART</text>
<text x="111.1" y="79.1">Accelerometer</text>
<text x="125.7" y="79.1">+</text>
<text x="128.5" y="79.1">gyroscope</text>
<text x="159.4" y="139.3">Heartbeat</text>
<text x="159.4" y="141.4">I2C</text>
<text x="169.7" y="139.3">+</text>
<text x="172.5" y="139.3">oxygen</text>
<text x="180.2" y="139.3">level</text>
<text x="185.8" y="139.3">meter</text>
<text x="192.4" y="139.3">MAX30102</text>
<text x="206.4" y="138.7">Temperature</text>
<text x="206.4" y="140.7">I2C</text>
<text x="219.2" y="138.7">sensor</text>
<text x="226.6" y="138.7">TMP117</text>
<text x="88.9" y="192">Battery</text>
<text x="88.9" y="194.1">I2C</text>
<text x="96.8" y="192">level</text>
<text x="102.4" y="192">meter</text>
<text x="109" y="192">MAX17043</text>
</g>
<text font-size="1.8" fill="#0f0f0f" x="40" y="61.2">RESET 3</text>
<g font-size="1.4" fill="#006464">
<text x="159.4" y="35.7">VDDIO</text>
<text x="160.9" y="38.2">VDD</text>
<text x="145.8" y="43.3">OSCB</text>
<text x="145.8" y="45.8">CSB</text>
<text x="159.7" y="43.3">OSDO</text>
<text x="145.8" y="50.9">SCX</text>
<text x="145.8" y="53.4">SDX</text>
<text x="145.8" y="56">SDO</text>
<text x="145.8" y="63.6">ASDX</text>
<text x="145.8" y="61.1">ASCX</text>
<text x="160.5" y="61.1">INT1</text>
<text x="160.5" y="63.6">INT2</text>
<text x="159.2" y="71.2">GNDIO</text>
<text x="160.7" y="68.7">GND</text>
<text x="54.4" y="163.9">CTG</text>
<text x="54.4" y="166.5">CELL</text>
<text x="69.5" y="163.9">SDA</text>
<text x="69.6" y="166.5">SCL</text>
<text x="54.4" y="169">VDD</text>
<text x="54.4" y="171.6">GND</text>
<text x="67.8" y="169">QSTRT</text>
<text x="68.9" y="171.6">~{ALRT}</text>
<text x="64.2" y="177.4" transform="rotate(-90 64.2 177.4)">EP</text>
</g>
<g font-size="1.4" fill="#a90000">
<text x="167" y="34.7">5</text>
<text x="167" y="37.2">8</text>
<text x="141.1" y="42.3">10</text>
<text x="141.1" y="44.8">12</text>
<text x="166.5" y="42.3">11</text>
<text x="141.1" y="49.9">13</text>
<text x="141.1" y="52.5">14</text>
<text x="141.6" y="55">1</text>
<text x="141.6" y="62.6">2</text>
<text x="141.6" y="60.1">3</text>
<text x="167" y="60.1">4</text>
<text x="167" y="62.6">9</text>
<text x="167" y="70.2">6</text>
<text x="167" y="67.7">7</text>
<text x="50.2" y="162.9">1</text>
<text x="50.2" y="165.5">2</text>
<text x="75.6" y="165.5">7</text>
<text x="75.6" y="162.9">8</text>
<text x="50.2" y="168">3</text>
<text x="50.2" y="170.6">4</text>
<text x="75.6" y="170.6">5</text>
<text x="75.6" y="168">6</text>
<text x="63.2" y="181.6" transform="rotate(-90 63.2 181.6)">9</text>
</g>
</svg>
